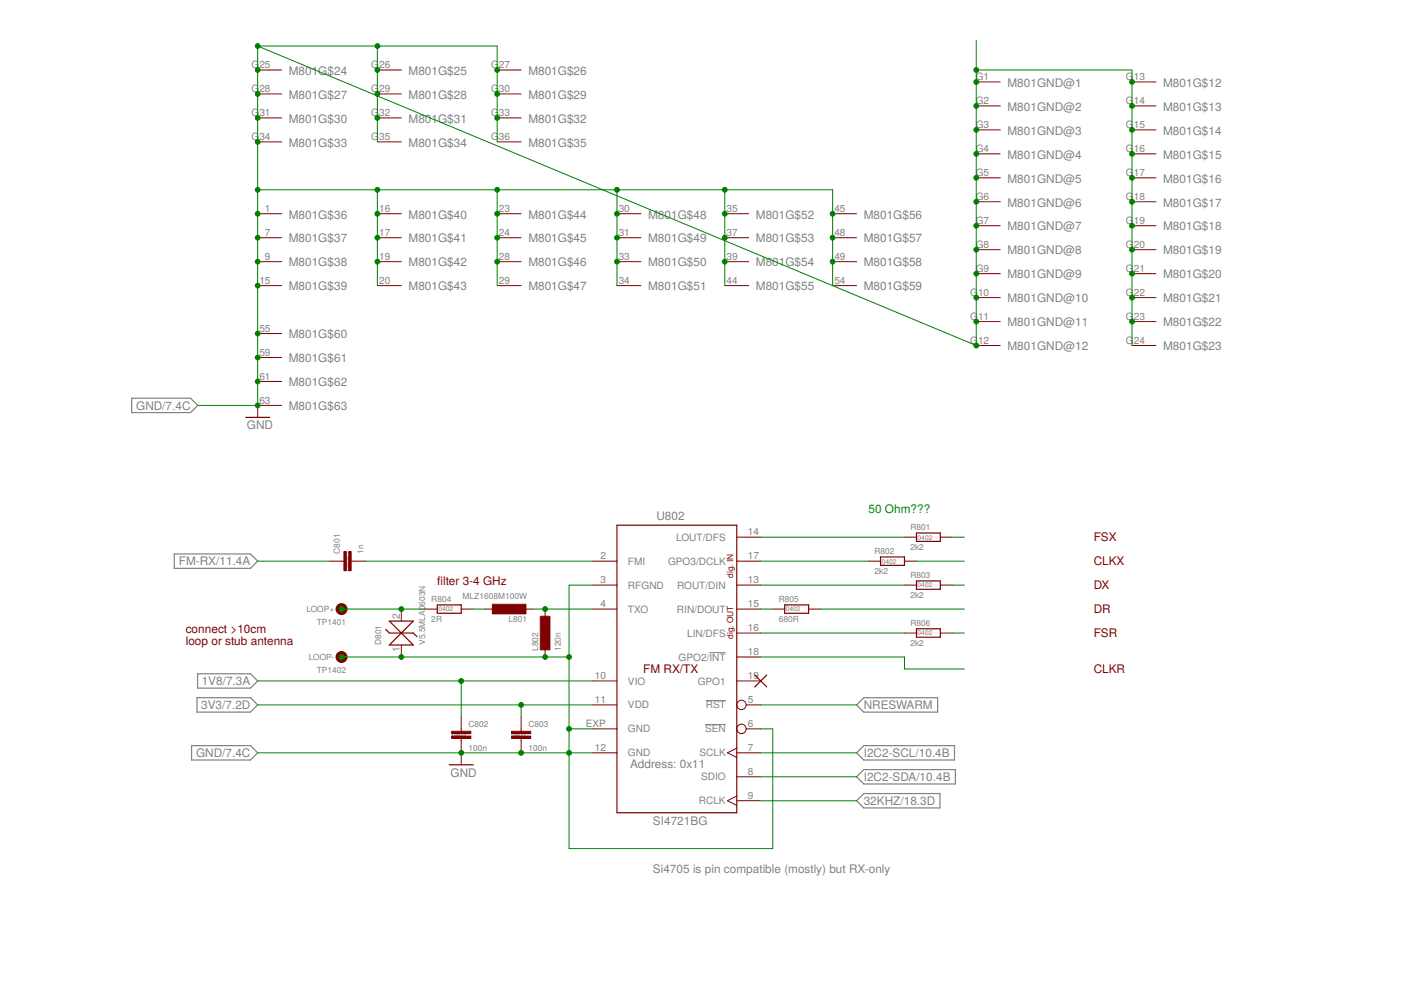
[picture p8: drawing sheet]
<svg xmlns="http://www.w3.org/2000/svg" width="297mm" height="210mm" viewBox="0 0 297 210" stroke-linecap="round" stroke-linejoin="round" font-family="sans-serif">
<path d="M150.4 138.4h3.5M149.5 153.6h4.4M149.6 148.5h4.3" fill="none" stroke="#808080" stroke-width=".21"/>
<path d="M27.9 84.4h12.5l1.5 1.6-1.5 1.5h-12.5zM37 117.5h16.1l1.5 1.5-1.5 1.5h-16.1zM40.6 158.1h12.5l1.5 1.5-1.5 1.5h-12.5zM41.8 147.9h11.3l1.5 1.6-1.5 1.5h-11.3zM41.9 142.9h11.2l1.5 1.5-1.5 1.5h-11.2zM181.6 159.6l1.5-1.5h19.3v3h-19.3zM181.6 149.5l1.5-1.6h15.7v3.1h-15.7zM181.6 169.8l1.5-1.5h16.2v3h-16.2zM181.6 164.7l1.5-1.5h19.5v3h-19.5z" fill="none" stroke="#808080" stroke-width=".25"/>
<g fill="none" stroke="#800000" stroke-width=".21">
<path d="M54.6 14.8h5.1M54.6 19.9h5.1M80 14.8h5.1M80 19.9h5.1M105.4 14.8h5.1M105.4 19.9h5.1M207 17.4h5.1M240 17.4h5.1M54.6 25h5.1M54.6 30.1h5.1M80 25h5.1M80 30.1h5.1"/>
<path d="M105.4 25h5.1M105.4 30.1h5.1M207 22.5h5.1M207 27.5h5.1M207 32.6h5.1M207 37.7h5.1M240 22.5h5.1M240 27.5h5.1M240 32.6h5.1M240 37.7h5.1M54.6 45.3h5.1M54.6 50.4h5.1"/>
<path d="M54.6 55.5h5.1M80 45.3h5.1M80 50.4h5.1M80 55.5h5.1M105.4 45.3h5.1M105.4 50.4h5.1M105.4 55.5h5.1M130.8 45.3h5.1M130.8 50.4h5.1M130.8 55.5h5.1M153.7 45.3h5M153.7 50.4h5"/>
<path d="M153.7 55.5h5M176.5 45.3h5.1M176.5 50.4h5.1M176.5 55.5h5.1M207 42.8h5.1M207 47.9h5.1M207 52.9h5.1M207 58h5.1M240 42.8h5.1M240 47.9h5.1M240 52.9h5.1M240 58h5.1"/>
<path d="M54.6 60.6h5.1M54.6 70.7h5.1M54.6 75.8h5.1M80 60.6h5.1M105.4 60.6h5.1M130.8 60.6h5.1M153.7 60.6h5M176.5 60.6h5.1M207 63.1h5.1M207 68.2h5.1M207 73.3h5.1M240 63.1h5.1"/>
<path d="M240 68.2h5.1M240 73.3h5.1M54.6 80.9h5.1M59.7 86h-5.1v2.5M69.9 119h3M74.4 119h3.1M125.7 119h5.1M156.2 119h5.1M156.2 113.9h5.1M184.1 119h2.6M191.8 119h2.5M191.8 113.9h2.5"/>
<path d="M199.4 113.9h2.5M85.1 129.1v2.6M85.1 136.8v2.5M90.2 129.1h2.5M97.8 129.1h2.5M102.9 129.1h2.5M110.5 129.1h2.5M115.6 129.1v2.6M115.6 136.8v2.5M125.7 124.1h5.1M125.7 129.1h5.1M156.2 124.1h5.1"/>
<path d="M156.2 129.1h5.1M156.2 139.3h5.1M156.2 134.2h5.1M163.8 129.1h2.6M171.4 129.1h2.6M191.8 124.1h2.5M191.8 134.2h2.5M199.4 124.1h2.5M199.4 134.2h2.5M97.8 152v3M97.8 156.6v5.6M110.5 152v3"/>
<path d="M110.5 156.6v3M125.7 149.5h5.1M125.7 154.5h5.1M125.7 159.6h5.1M125.7 144.4h5.1M156.2 159.6h5.1M156.2 144.4h5.1M156.2 158.6l-2 1 2 1M158.2 149.5h3.1M158.2 154.5h3.1M156.2 164.7h5.1M156.2 168.8l-2 1 2 1"/>
<path d="M156.2 169.8h5.1"/>
<circle cx="157.2" cy="154.5" r=".99"/>
<circle cx="157.2" cy="149.5" r=".99"/>
</g>
<g fill="#800000" stroke="#800000" stroke-width=".21">
<path d="M73.9 116.9h.5v4.1h-.5z"/>
<path d="M72.9 116.9h.5v4.1h-.5z"/>
<path d="M114.6 130.7h2v7.1h-2z"/>
<path d="M108.5 156.1h4v.5h-4z"/>
<path d="M108.5 155h4v.6h-4z"/>
<path d="M104.4 128.1h7.1v2.1h-7.1z"/>
<path d="M95.8 156.1h4v.5h-4z"/>
<path d="M95.8 155h4v.6h-4z"/>
</g>
<g fill="none" stroke="#800000" stroke-width=".25">
<path d="M52.1 88.5h5.1M130.8 111.4h25.4v60.9h-25.4zM186.7 118.1h5.1v1.8h-5.1zM194.3 113h5.1v1.8h-5.1zM81.8 133.5l.7 .7h5.1l.8 .8M82.5 131.7h5.1l-5.1 5.1h5.1zM92.7 128.2h5.1v1.8h-5.1zM166.4 128.2h5v1.8h-5zM194.3 133.3h5.1v1.8h-5.1zM194.3 123.2h5.1v1.7h-5.1zM160 143.1l2.6 2.5M162.6 143.1l-2.6 2.5"/>
<path d="M95.2 162.2h5.1"/>
</g>
<g fill="none" stroke="#800000" stroke-width="1.3">
<circle cx="72.4" cy="139.3" r=".64"/>
<circle cx="72.4" cy="129.1" r=".64"/>
</g>
<g fill="none" stroke="#008000" stroke-width=".21">
<path d="M54.6 9.8v76.2h-12.7M54.6 9.8h50.8v20.3M80 9.8v20.3M207 8.5v64.8l-152.4-63.5M207 14.8h33v58.5M54.6 40.2h121.9v20.4M80 40.2v20.4M105.4 40.2v20.4M130.8 40.2v20.4M153.7 40.2v20.4M54.6 119h15.3M77.5 119h48.2"/>
<path d="M161.3 119h22.8M161.3 113.9h30.5M194.3 119h10.1M201.9 113.9h2.5M72.4 139.3h48.2M72.4 129.1h17.8M100.3 129.1h2.6M113 129.1h12.7M125.7 124.1h-5.1v55.8h43.2v-25.4h-2.5M161.3 124.1h30.5M161.3 139.3h30.5v2.5h12.6M161.3 129.1h2.5"/>
<path d="M161.3 134.2h30.5M174 129.1h30.4M201.9 124.1h2.5M201.9 134.2h2.5M54.6 144.4h71.1M54.6 159.6h71.1M54.6 149.5h71.1M97.8 144.4v7.6M110.5 149.5v2.5M120.6 154.5h5.1M161.3 159.6h20.3M161.3 149.5h20.3"/>
<path d="M161.3 169.8h20.3M161.3 164.7h20.3"/>
</g>
<g fill="#008000" stroke="#008000" stroke-width=".21">
<circle cx="97.8" cy="144.4" r=".51"/>
<circle cx="207" cy="17.4" r=".51"/>
<circle cx="207" cy="22.5" r=".51"/>
<circle cx="207" cy="27.5" r=".51"/>
<circle cx="207" cy="32.6" r=".51"/>
<circle cx="207" cy="37.7" r=".51"/>
<circle cx="207" cy="42.8" r=".51"/>
<circle cx="207" cy="47.9" r=".51"/>
<circle cx="207" cy="52.9" r=".51"/>
<circle cx="207" cy="58" r=".51"/>
<circle cx="207" cy="63.1" r=".51"/>
<circle cx="207" cy="68.2" r=".51"/>
<circle cx="207" cy="14.8" r=".51"/>
<circle cx="240" cy="17.4" r=".51"/>
<circle cx="240" cy="22.5" r=".51"/>
<circle cx="240" cy="27.5" r=".51"/>
<circle cx="240" cy="32.6" r=".51"/>
<circle cx="240" cy="37.7" r=".51"/>
<circle cx="240" cy="42.8" r=".51"/>
<circle cx="240" cy="47.9" r=".51"/>
<circle cx="240" cy="52.9" r=".51"/>
<circle cx="240" cy="58" r=".51"/>
<circle cx="240" cy="63.1" r=".51"/>
<circle cx="240" cy="68.2" r=".51"/>
<circle cx="207" cy="73.3" r=".51"/>
<circle cx="54.6" cy="14.8" r=".51"/>
<circle cx="54.6" cy="19.9" r=".51"/>
<circle cx="54.6" cy="25" r=".51"/>
<circle cx="54.6" cy="9.8" r=".51"/>
<circle cx="80" cy="14.8" r=".51"/>
<circle cx="80" cy="19.9" r=".51"/>
<circle cx="80" cy="25" r=".51"/>
<circle cx="80" cy="9.8" r=".51"/>
<circle cx="105.4" cy="14.8" r=".51"/>
<circle cx="105.4" cy="19.9" r=".51"/>
<circle cx="105.4" cy="25" r=".51"/>
<circle cx="54.6" cy="30.1" r=".51"/>
<circle cx="54.6" cy="45.3" r=".51"/>
<circle cx="54.6" cy="50.4" r=".51"/>
<circle cx="54.6" cy="55.5" r=".51"/>
<circle cx="54.6" cy="40.2" r=".51"/>
<circle cx="80" cy="45.3" r=".51"/>
<circle cx="80" cy="50.4" r=".51"/>
<circle cx="80" cy="55.5" r=".51"/>
<circle cx="80" cy="40.2" r=".51"/>
<circle cx="105.4" cy="45.3" r=".51"/>
<circle cx="105.4" cy="50.4" r=".51"/>
<circle cx="105.4" cy="55.5" r=".51"/>
<circle cx="105.4" cy="40.2" r=".51"/>
<circle cx="130.8" cy="45.3" r=".51"/>
<circle cx="130.8" cy="50.4" r=".51"/>
<circle cx="130.8" cy="55.5" r=".51"/>
<circle cx="130.8" cy="40.2" r=".51"/>
<circle cx="153.7" cy="45.3" r=".51"/>
<circle cx="153.7" cy="50.4" r=".51"/>
<circle cx="153.7" cy="55.5" r=".51"/>
<circle cx="153.7" cy="40.2" r=".51"/>
<circle cx="176.5" cy="45.3" r=".51"/>
<circle cx="176.5" cy="50.4" r=".51"/>
<circle cx="176.5" cy="55.5" r=".51"/>
<circle cx="54.6" cy="60.6" r=".51"/>
<circle cx="54.6" cy="70.7" r=".51"/>
<circle cx="54.6" cy="75.8" r=".51"/>
<circle cx="54.6" cy="80.9" r=".51"/>
<circle cx="54.6" cy="86" r=".51"/>
<circle cx="120.6" cy="159.6" r=".51"/>
<circle cx="120.6" cy="154.5" r=".51"/>
<circle cx="120.6" cy="139.3" r=".51"/>
<circle cx="110.5" cy="159.6" r=".51"/>
<circle cx="115.6" cy="139.3" r=".51"/>
<circle cx="85.1" cy="139.3" r=".51"/>
<circle cx="97.8" cy="159.6" r=".51"/>
<circle cx="72.4" cy="139.3" r=".51"/>
<circle cx="110.5" cy="149.5" r=".51"/>
<circle cx="85.1" cy="129.1" r=".51"/>
<circle cx="72.4" cy="129.1" r=".51"/>
<circle cx="115.6" cy="129.1" r=".51"/>
</g>
<g font-size="2.5" fill="#808080">
<text x="61.2" y="15.9">M801G$24</text>
<text x="86.6" y="15.9">M801G$25</text>
<text x="112" y="15.9">M801G$26</text>
<text x="61.2" y="20.9">M801G$27</text>
<text x="86.6" y="20.9">M801G$28</text>
<text x="112" y="20.9">M801G$29</text>
<text x="213.6" y="18.4">M801GND@1</text>
<text x="213.6" y="23.5">M801GND@2</text>
<text x="246.6" y="18.4">M801G$12</text>
<text x="246.6" y="23.5">M801G$13</text>
<text x="61.2" y="26">M801G$30</text>
<text x="86.6" y="26">M801G$31</text>
<text x="112" y="26">M801G$32</text>
<text x="213.6" y="28.6">M801GND@3</text>
<text x="246.6" y="28.6">M801G$14</text>
<text x="61.2" y="31.1">M801G$33</text>
<text x="86.6" y="31.1">M801G$34</text>
<text x="112" y="31.1">M801G$35</text>
<text x="213.6" y="33.6">M801GND@4</text>
<text x="246.6" y="33.6">M801G$15</text>
<text x="213.6" y="38.7">M801GND@5</text>
<text x="246.6" y="38.7">M801G$16</text>
<text x="61.2" y="46.3">M801G$36</text>
<text x="86.6" y="46.3">M801G$40</text>
<text x="112" y="46.3">M801G$44</text>
<text x="137.4" y="46.3">M801G$48</text>
<text x="160.3" y="46.3">M801G$52</text>
<text x="183.1" y="46.3">M801G$56</text>
<text x="213.6" y="43.8">M801GND@6</text>
<text x="246.6" y="43.8">M801G$17</text>
<text x="61.2" y="51.4">M801G$37</text>
<text x="86.6" y="51.4">M801G$41</text>
<text x="112" y="51.4">M801G$45</text>
<text x="137.4" y="51.4">M801G$49</text>
<text x="160.3" y="51.4">M801G$53</text>
<text x="183.1" y="51.4">M801G$57</text>
<text x="213.6" y="48.9">M801GND@7</text>
<text x="213.6" y="54">M801GND@8</text>
<text x="246.6" y="48.9">M801G$18</text>
<text x="246.6" y="54">M801G$19</text>
<text x="61.2" y="56.5">M801G$38</text>
<text x="86.6" y="56.5">M801G$42</text>
<text x="112" y="56.5">M801G$46</text>
<text x="137.4" y="56.5">M801G$50</text>
<text x="160.3" y="56.5">M801G$54</text>
<text x="183.1" y="56.5">M801G$58</text>
<text x="213.6" y="59">M801GND@9</text>
<text x="246.6" y="59">M801G$20</text>
<text x="61.2" y="61.6">M801G$39</text>
<text x="86.6" y="61.6">M801G$43</text>
<text x="112" y="61.6">M801G$47</text>
<text x="137.4" y="61.6">M801G$51</text>
<text x="160.3" y="61.6">M801G$55</text>
<text x="183.1" y="61.6">M801G$59</text>
<text x="213.6" y="64.1">M801GND@10</text>
<text x="246.6" y="64.1">M801G$21</text>
<text x="61.2" y="71.7">M801G$60</text>
<text x="213.6" y="69.2">M801GND@11</text>
<text x="246.6" y="69.2">M801G$22</text>
<text x="61.2" y="76.8">M801G$61</text>
<text x="213.6" y="74.3">M801GND@12</text>
<text x="246.6" y="74.3">M801G$23</text>
<text x="61.2" y="81.9">M801G$62</text>
<text x="28.9" y="86.8">GND/7.4C</text>
<text x="61.2" y="87">M801G$63</text>
<text x="52.3" y="91">GND</text>
<text x="139.2" y="110.3">U802</text>
<text x="37.9" y="119.9">FM-RX/11.4A</text>
<text x="42.8" y="145.3">1V8/7.3A</text>
<text x="42.6" y="150.3">3V3/7.2D</text>
<text x="183.1" y="150.3">NRESWARM</text>
<text x="41.6" y="160.5">GND/7.4C</text>
<text x="183.1" y="160.5">I2C2-SCL/10.4B</text>
<text x="95.5" y="164.7">GND</text>
<text x="133.6" y="162.9">Address: 0x11</text>
<text x="183.1" y="165.6">I2C2-SDA/10.4B</text>
<text x="183.1" y="170.7">32KHZ/18.3D</text>
<text x="138.4" y="174.8">SI4721BG</text>
<text x="138.4" y="185">Si4705 is pin compatible (mostly) but RX-only</text>
</g>
<text font-size="2.5" fill="#008000" x="184.1" y="108.8">50 Ohm???</text>
<g font-size="2.5" fill="#800000">
<text x="231.9" y="114.7">FSX</text>
<text x="231.9" y="119.7">CLKX</text>
<text x="92.7" y="124.1">flter 3-4 GHz</text>
<text x="92.7" y="124.1">i</text>
<text x="231.9" y="124.8">DX</text>
<text x="231.9" y="129.9">DR</text>
<text x="39.4" y="134.2">connect &gt;10cm</text>
<text x="39.4" y="136.7">loop or stub antenna</text>
<text x="231.9" y="135">FSR</text>
<text x="136.4" y="142.6">FM RX/TX</text>
<text x="231.9" y="142.6">CLKR</text>
</g>
<g font-size="2.1" fill="#808080">
<text x="53.3" y="14.5">G</text>
<text x="55" y="14.5">25</text>
<text x="78.7" y="14.5">G</text>
<text x="80.4" y="14.5">26</text>
<text x="104.1" y="14.5">G</text>
<text x="105.8" y="14.5">27</text>
<text x="206.9" y="17">G1</text>
<text x="238.7" y="17">G</text>
<text x="240.4" y="17">13</text>
<text x="53.3" y="19.6">G</text>
<text x="55" y="19.6">28</text>
<text x="78.7" y="19.6">G</text>
<text x="80.4" y="19.6">29</text>
<text x="104.1" y="19.6">G</text>
<text x="105.8" y="19.6">30</text>
<text x="206.9" y="22.1">G2</text>
<text x="238.7" y="22.1">G</text>
<text x="240.4" y="22.1">14</text>
<text x="53.3" y="24.6">G</text>
<text x="53.3" y="29.7">G</text>
<text x="55" y="24.6">31</text>
<text x="55" y="29.7">34</text>
<text x="78.7" y="24.6">G</text>
<text x="78.7" y="29.7">G</text>
<text x="80.4" y="24.6">32</text>
<text x="80.4" y="29.7">35</text>
<text x="104.1" y="24.6">G</text>
<text x="104.1" y="29.7">G</text>
<text x="105.8" y="24.6">33</text>
<text x="105.8" y="29.7">36</text>
<text x="206.9" y="27.2">G3</text>
<text x="238.7" y="27.2">G</text>
<text x="240.4" y="27.2">15</text>
<text x="206.9" y="32.3">G4</text>
<text x="238.7" y="32.3">G</text>
<text x="240.4" y="32.3">16</text>
<text x="206.9" y="37.3">G5</text>
<text x="238.7" y="37.3">G</text>
<text x="240.4" y="37.3">17</text>
<text x="56.2" y="45">1</text>
<text x="80.4" y="45">16</text>
<text x="105.8" y="45">23</text>
<text x="131.2" y="45">30</text>
<text x="154" y="45">35</text>
<text x="176.9" y="45">45</text>
<text x="206.9" y="42.4">G6</text>
<text x="206.9" y="47.5">G7</text>
<text x="238.7" y="42.4">G</text>
<text x="238.7" y="47.5">G</text>
<text x="240.4" y="42.4">18</text>
<text x="240.4" y="47.5">19</text>
<text x="56.2" y="50">7</text>
<text x="80.4" y="50">17</text>
<text x="105.8" y="50">24</text>
<text x="131.2" y="50">31</text>
<text x="154" y="50">37</text>
<text x="176.9" y="50">48</text>
<text x="206.9" y="52.6">G8</text>
<text x="238.7" y="52.6">G</text>
<text x="240.4" y="52.6">20</text>
<text x="56.2" y="55.1">9</text>
<text x="80.4" y="55.1">19</text>
<text x="105.8" y="55.1">28</text>
<text x="131.2" y="55.1">33</text>
<text x="154" y="55.1">39</text>
<text x="176.9" y="55.1">49</text>
<text x="206.9" y="57.7">G9</text>
<text x="238.7" y="57.7">G</text>
<text x="240.4" y="57.7">21</text>
<text x="55" y="60.2">15</text>
<text x="80.4" y="60.2">20</text>
<text x="105.8" y="60.2">29</text>
<text x="131.2" y="60.2">34</text>
<text x="154" y="60.2">44</text>
<text x="176.9" y="60.2">54</text>
<text x="205.7" y="62.7">G</text>
<text x="207.4" y="62.7">10</text>
<text x="238.7" y="62.7">G</text>
<text x="240.4" y="62.7">22</text>
<text x="55" y="70.4">55</text>
<text x="205.7" y="67.8">G</text>
<text x="207.4" y="67.8">11</text>
<text x="238.7" y="67.8">G</text>
<text x="240.4" y="67.8">23</text>
<text x="55" y="75.4">59</text>
<text x="205.7" y="72.9">G</text>
<text x="207.4" y="72.9">12</text>
<text x="238.7" y="72.9">G</text>
<text x="240.4" y="72.9">24</text>
<text x="55" y="80.5">61</text>
<text x="55" y="85.6">63</text>
<text x="158.5" y="113.5">14</text>
<text x="127.3" y="118.6">2</text>
<text x="133.1" y="119.7">FMI</text>
<text x="141.6" y="119.7">GPO3/DCLK</text>
<text x="143.4" y="114.7">LOUT/DFS</text>
<text x="158.5" y="118.6">17</text>
<text x="127.3" y="123.7">3</text>
<text x="133.1" y="124.8">RFGND</text>
<text x="143.5" y="124.8">ROUT/DIN</text>
<text x="158.5" y="123.7">13</text>
<text x="84.7" y="131.3" transform="rotate(-90 84.7 131.3)">2</text>
<text x="127.3" y="128.8">4</text>
<text x="133.1" y="129.9">TXO</text>
<text x="143.5" y="129.9">RIN/DOUT</text>
<text x="158.5" y="128.8">15</text>
<text x="145.7" y="135">LIN/DFS</text>
<text x="158.5" y="133.9">16</text>
<text x="84.7" y="138.3" transform="rotate(-90 84.7 138.3)">1</text>
<text x="143.9" y="140.1">GPO2/INT</text>
<text x="158.5" y="138.9">18</text>
<text x="126.1" y="149.1">11</text>
<text x="126.1" y="144">10</text>
<text x="133.1" y="145.1">VIO</text>
<text x="147.9" y="145.1">GPO1</text>
<text x="158.5" y="149.1">5</text>
<text x="158.5" y="144">19</text>
<text x="124.2" y="154.2">EXP</text>
<text x="133.1" y="150.2">VDD</text>
<text x="133.1" y="155.3">GND</text>
<text x="149.5" y="155.3">SEN</text>
<text x="149.7" y="150.2">RST</text>
<text x="158.5" y="154.2">6</text>
<text x="126.1" y="159.3">12</text>
<text x="133.1" y="160.4">GND</text>
<text x="148.3" y="160.4">SCLK</text>
<text x="158.5" y="159.3">7</text>
<text x="148.6" y="165.4">SDIO</text>
<text x="158.5" y="164.3">8</text>
<text x="148.2" y="170.5">RCLK</text>
<text x="158.5" y="169.4">9</text>
</g>
<g font-size="1.8" fill="#808080">
<text x="193" y="112.4">R801</text>
<text x="72" y="117.4" transform="rotate(-90 72 117.4)">C801</text>
<text x="77.1" y="117.4" transform="rotate(-90 77.1 117.4)">1n</text>
<text x="185.4" y="117.5">R802</text>
<text x="193" y="116.7">2k2</text>
<text x="185.4" y="121.8">2k2</text>
<text x="193" y="122.6">R803</text>
<text x="65" y="129.8">LOOP+</text>
<text x="91.4" y="131.9">2R</text>
<text x="91.4" y="127.6">R804</text>
<text x="98.1" y="127.1">MLZ1608M100W</text>
<text x="107.8" y="131.9">L801</text>
<text x="165.1" y="131.9">680R</text>
<text x="165.1" y="127.6">R805</text>
<text x="193" y="126.8">2k2</text>
<text x="67.2" y="132.4">TP1401</text>
<text x="80.8" y="136.7" transform="rotate(-90 80.8 136.7)">D801</text>
<text x="90.2" y="136.7" transform="rotate(-90 90.2 136.7)">V5.5MLA0603N</text>
<text x="193" y="137">2k2</text>
<text x="193" y="132.7">R806</text>
<text x="65.5" y="139.9">LOOP-</text>
<text x="67.2" y="142.6">TP1402</text>
<text x="114.1" y="138" transform="rotate(-90 114.1 138)">L802</text>
<text x="118.9" y="138" transform="rotate(-90 118.9 138)">120n</text>
<text x="99.3" y="154.1">C802</text>
<text x="112" y="154.1">C803</text>
<text x="99.3" y="159.2">100n</text>
<text x="112" y="159.2">100n</text>
</g>
<g font-size="1.8" fill="#800000">
<text x="155.4" y="122.5" transform="rotate(-90 155.4 122.5)">dig. IN</text>
<text x="155.4" y="135.5" transform="rotate(-90 155.4 135.5)">dig. OUT</text>
</g>
<g font-size="1.4" fill="#808080">
<text x="186.9" y="119.5">0402</text>
<text x="194.6" y="114.4">0402</text>
<text x="74.2" y="121" transform="rotate(-90 74.2 121)">0402</text>
<text x="194.6" y="124.6">0402</text>
<text x="93" y="129.6">0402</text>
<text x="166.6" y="129.6">0402</text>
<text x="194.6" y="134.7">0402</text>
<text x="95.8" y="156.3">0402</text>
<text x="108.5" y="156.3">0402</text>
</g>
</svg>
